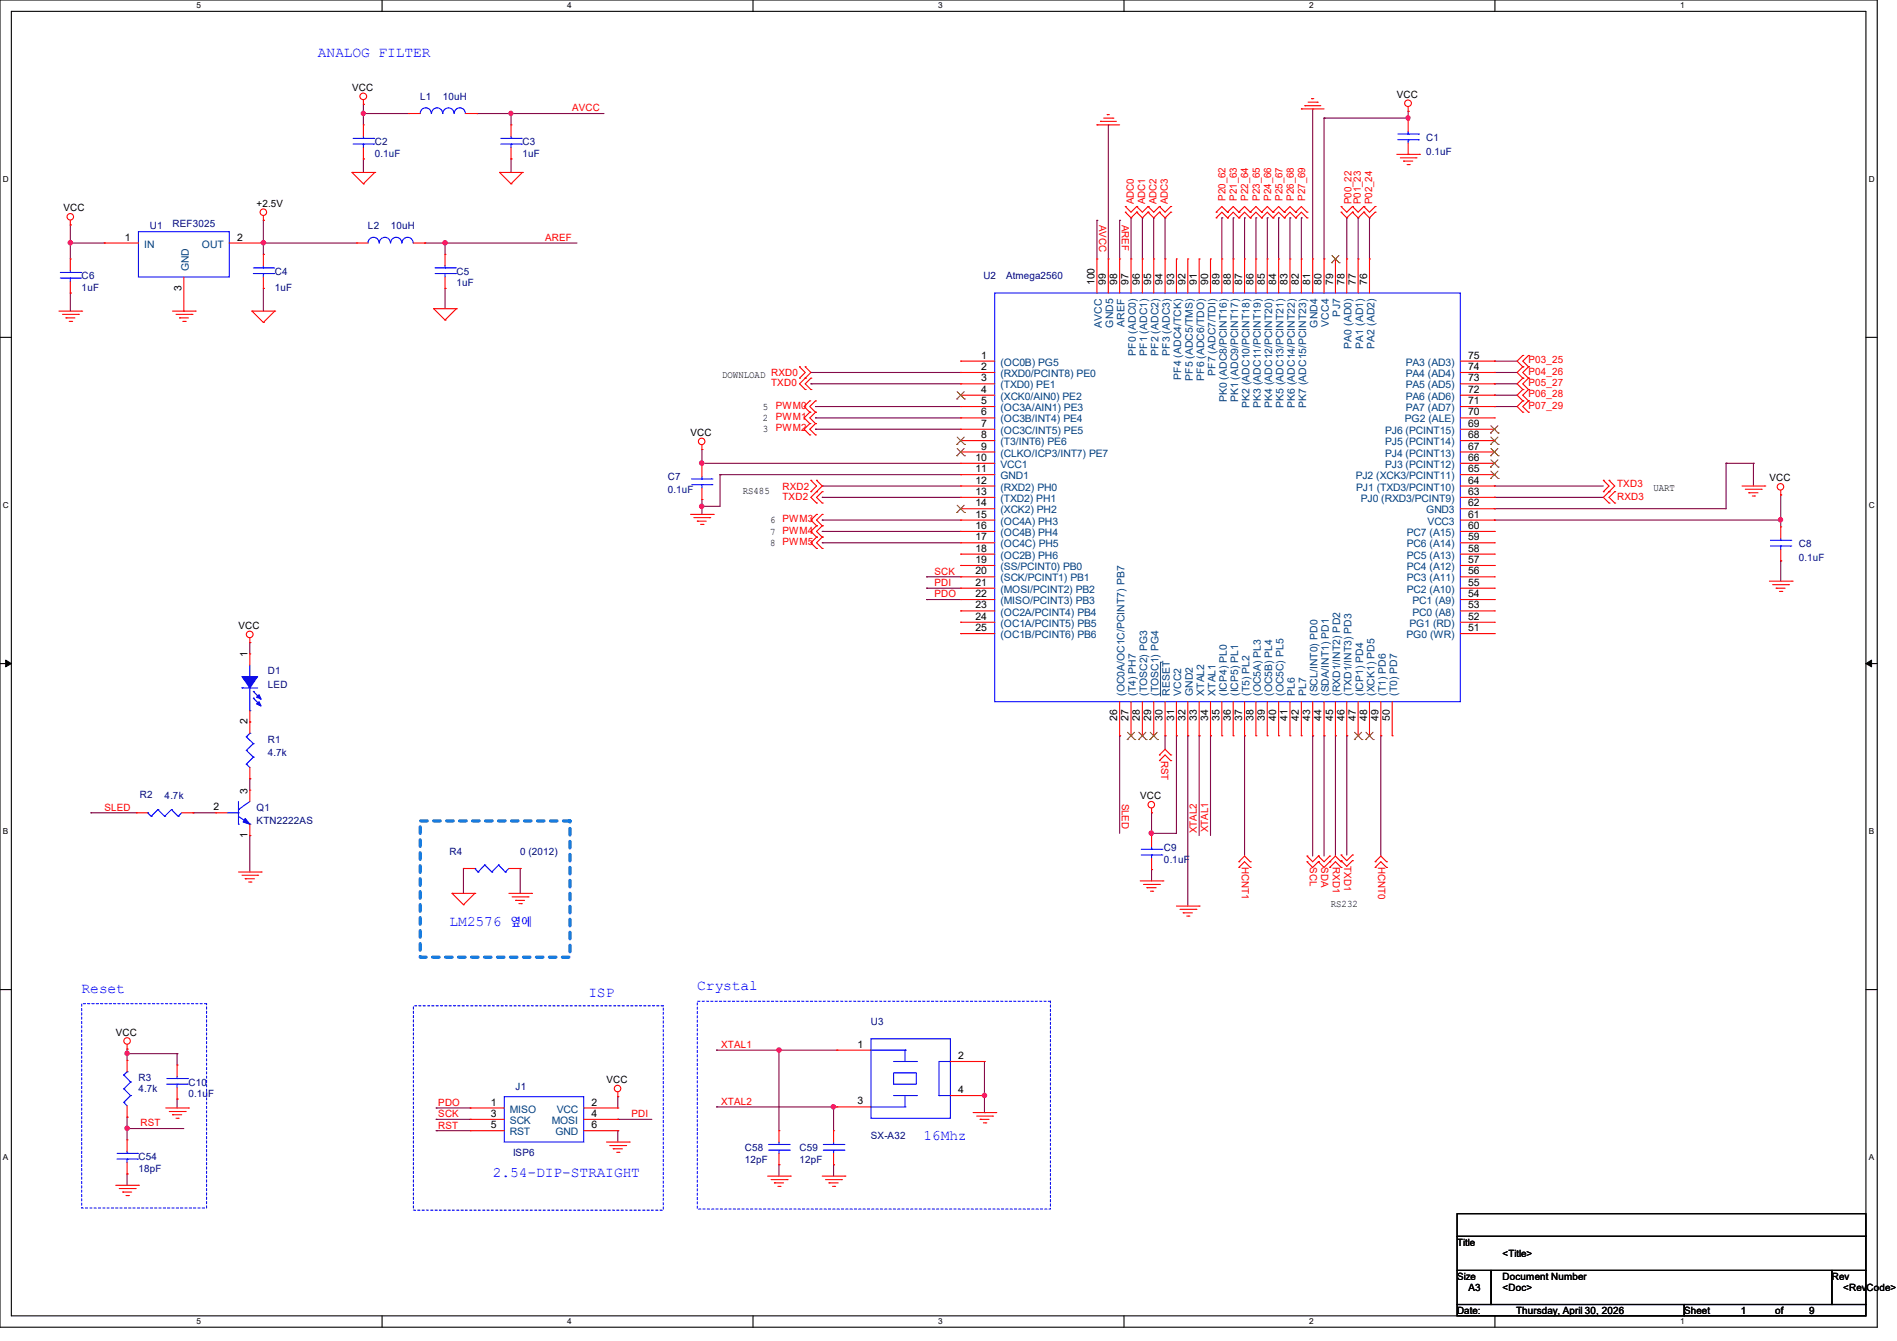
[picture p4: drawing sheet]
<svg xmlns="http://www.w3.org/2000/svg" width="297mm" height="210mm" viewBox="0 0 297 210" stroke-linecap="round" stroke-linejoin="round" font-family="sans-serif">
<path d="M0 0h293.9v207.9h-293.9zM1.8 1.8h290.3v204.3h-290.3z" fill="none" stroke="#000" stroke-width=".17"/>
<g fill="#fff">
<path d="M30.8 .2h.7v1.4h-.7z"/>
<path d="M30.8 206.2h.7v1.4h-.7z"/>
</g>
<path d="M59.8 0v1.8M59.8 206.1v1.8" fill="none" stroke="#000" stroke-width=".17"/>
<g fill="#fff">
<path d="M88.8 .2h.7v1.4h-.7z"/>
<path d="M88.8 206.2h.7v1.4h-.7z"/>
</g>
<path d="M117.9 0v1.8M117.9 206.1v1.8" fill="none" stroke="#000" stroke-width=".17"/>
<g fill="#fff">
<path d="M146.9 .2h.7v1.4h-.7z"/>
<path d="M146.9 206.2h.7v1.4h-.7z"/>
</g>
<path d="M176 0v1.8M176 206.1v1.8" fill="none" stroke="#000" stroke-width=".17"/>
<g fill="#fff">
<path d="M205 .2h.7v1.4h-.7z"/>
<path d="M205 206.2h.7v1.4h-.7z"/>
</g>
<path d="M234.1 0v1.8M234.1 206.1v1.8" fill="none" stroke="#000" stroke-width=".17"/>
<g fill="#fff">
<path d="M263.1 .2h.6v1.4h-.6z"/>
<path d="M263.1 206.2h.6v1.4h-.6z"/>
<path d="M.5 27.3h.9v1.4h-.9z"/>
<path d="M292.6 27.3h.9v1.4h-.9z"/>
<path d="M.5 78.4h.9v1.4h-.9z"/>
<path d="M292.6 78.4h.9v1.4h-.9z"/>
</g>
<path d="M0 52.8h1.8M292.1 52.8h1.8" fill="none" stroke="#000" stroke-width=".17"/>
<g fill="#fff">
<path d="M.5 129.5h.8v1.4h-.8z"/>
<path d="M292.6 129.5h.8v1.4h-.8z"/>
</g>
<path d="M0 103.9h1.8M292.1 103.9h1.8" fill="none" stroke="#000" stroke-width=".17"/>
<path d="M.9 103.4l.9 .5-.9 .5zM292.1 103.9l.9-.5v1z" fill="#000" stroke="#000" stroke-width=".16"/>
<g fill="#fff">
<path d="M.5 180.5h.8v1.4h-.8z"/>
<path d="M292.6 180.5h.8v1.4h-.8z"/>
</g>
<path d="M0 155h1.8M292.1 155h1.8M228.1 190.1h64v3.5h-64zM228.1 193.6h64v5.4h-64zM228.1 199h5.4v5.3h-5.4zM233.5 199h53.3v5.3h-53.3zM286.8 199h5.3v5.3h-5.3zM228.1 204.3h35.6v1.8h-35.6zM263.7 204.3h28.4v1.8h-28.4z" fill="none" stroke="#000" stroke-width=".17"/>
<path d="M12.8 157.2h19.5v32h-19.5zM64.7 157.5h39.1v32h-39.1zM109.2 156.8h55.3v32.6h-55.3z" fill="none" stroke="#00f" stroke-width=".17" stroke-dasharray=".3 .3"/>
<path d="M65.8 128.6h23.4v21.3h-23.4z" fill="none" stroke="#0080ff" stroke-width=".51" stroke-dasharray="1"/>
<g fill="none" stroke="#800040" stroke-width=".17">
<path d="M56.9 16.3h.1M56.9 17.8h.1M56.9 16.3v3.3M56.9 17.8h7.1M74.7 17.8h.1M74.7 17.8h19.9M80 17.8h.1M80 17.8v1.8M173.5 19.6h.1M173.5 19.6v21M205.5 17.1h.1M205.5 17.1v23.5"/>
<path d="M207.3 18.5h.1M207.3 18.5v22.1M207.3 18.5h13.2M220.5 18.5h.1M220.5 17.4h.1M220.5 17.4v1.4M11 38.1h.1M11 35.2h.1M11 38.1h5.3M11 35.2v5.4M16.3 38.1h.1M41.2 34.5h.1"/>
<path d="M41.2 39.8h.1M41.2 38.1h.1M41.2 38.1h14.6M41.2 34.5v5.3M56.9 24.9h.1M56.9 24.9v2.1M66.5 38.1h.1M66.5 38.1h23.8M69.7 38.1h.1M69.7 38.1v1.7M80 24.9h.1M80 24.9v2.1"/>
<path d="M171.7 34.5h.1M171.7 34.5v6.1M175.3 34.5h.1M175.3 34.5v6.1M177.1 34.1h.1M177.1 34.1v6.5M178.9 34.1h.1M178.9 34.1v6.5M180.6 34.1h.1M180.6 34.1v6.5M182.4 34.1h.1M182.4 34.1v6.5"/>
<path d="M191.3 34.1h.1M191.3 34.1v6.5M193.1 34.1h.1M193.1 34.1v6.5M194.9 34.1h.1M194.9 34.1v6.5M196.6 34.1h.1M196.6 34.1v6.5M198.4 34.1h.1M198.4 34.1v6.5M200.2 34.1h.1M200.2 34.1v6.5"/>
<path d="M202 34.1h.1M202 34.1v6.5M203.8 34.1h.1M203.8 34.1v6.5M210.9 34.1h.1M210.9 34.1v6.5M212.6 34.1h.1M212.6 34.1v6.5M214.4 34.1h.1M214.4 34.1v6.5M11 45.9h.1M11 45.9v2.8"/>
<path d="M41.2 45.2h.1M41.2 45.2v3.5M69.7 45.2h.1M69.7 45.2v3.1M127 58.3h.1M127 58.3h23.4M234 56.6h.1M234 58.3h.1M234 56.6h3.5M234 58.3h3.5M109.9 72.6h.1M109.9 79.3h.1"/>
<path d="M109.9 78.2h.1M109.9 70.4h.1M109.9 70.4v2.5M109.9 78.2v2.4M109.9 72.6h40.5M112.7 74.3h.1M112.7 74.3v5h-2.8M112.7 74.3h37.7M127 60.1h.1M127 60.1h23.4M127.7 63.7h.1M127.7 65.4h.1"/>
<path d="M127.7 67.2h.1M127.7 63.7h22.7M127.7 65.4h22.7M127.7 67.2h22.7M128.7 77.9h.1M128.7 76.1h.1M128.7 77.9h21.7M128.7 76.1h21.7M234 60.1h.1M234 61.9h.1M234 63.7h.1M234 79.7h.1"/>
<path d="M234 76.1h.1M234 77.9h.1M234 60.1h3.5M234 61.9h3.5M234 63.7h3.5M234 77.9h17M234 76.1h17M270.3 72.6h.1M270.3 72.6v7.1h-36.3M270.3 72.6h4.2M274.5 72.6h.1M274.5 72.6v3.5"/>
<path d="M278.8 77.5h.1M278.8 77.5v5M128.7 81.4h.1M128.7 83.2h.1M128.7 85h.1M128.7 81.4h21.7M128.7 83.2h21.7M128.7 85h21.7M145.1 90.3h.1M145.1 92.1h.1M145.1 93.9h.1M145.1 90.3h5.3"/>
<path d="M145.1 92.1h5.3M145.1 93.9h5.3M234 81.4h.1M234 81.4h44.8M278.8 81.4h.1M278.8 87.8h.1M278.8 87.8v3.2M39.1 100.6h.1M39.1 100.6v1.8M175.3 115.2h.1M175.3 115.2v15.3M182.4 115.2h.1"/>
<path d="M182.4 115.2v2.1M184.2 115.2h.1M184.2 115.2v15.3h-3.9M186 115.2h.1M186 115.2v26.7M187.7 115.2h.1M187.7 115.2v15.7M189.5 115.2h.1M189.5 115.2v15.7M194.9 115.2h.1M194.9 115.2v18.9M205.5 115.2h.1"/>
<path d="M205.5 115.2v18.9M207.3 115.2h.1M207.3 115.2v18.9M209.1 115.2h.1M209.1 115.2v18.9M210.9 115.2h.1M210.9 115.2v18.7M216.2 115.2h.1M216.2 115.2v18.9M14.2 127.3h.1M14.2 127.3h7.1M30.2 127.3h.1"/>
<path d="M30.2 127.3h3.6M39.1 122h.1M39.1 130.9h.1M39.1 122v1.7M39.1 130.9v5.7M72.6 136h.1M72.6 136v3.9M81.4 136h.1M81.4 136v3.9M180.3 136.2h.1M180.3 130.5h.1M180.3 127.3h.1"/>
<path d="M180.3 127.3v3.6M180.3 136.2v1.8M19.9 165h.1M19.9 176.7h.1M19.9 175h.1M19.9 164.3h.1M19.9 164.3v1.8M19.9 175v3.5M19.9 176.7h8.9M19.9 165h7.8M27.7 165h.1M27.7 172.1h.1"/>
<path d="M27.7 165v1.8M27.7 172.1v1.4M68.3 173.5h.1M68.3 175.3h.1M68.3 177.1h.1M68.3 175.3h5.3M68.3 173.5h5.3M68.3 177.1h5.3M96.7 171.7h.1M96.7 175.3h.1M96.7 177.1h.1M96.7 171.7v1.8"/>
<path d="M96.7 177.1v1.8M96.7 175.3h5.4M112.2 164.5h.1M112.2 173.4h.1M112.2 164.5h18.8M112.2 173.4h18.8M122 164.5h.1M122 164.5v12.6M130.5 173.4h.1M130.5 173.4v3.7M154.1 171.6h.1M154.1 174.2h.1"/>
<path d="M154.1 166.2v8M19.9 183.9h.1M19.9 183.9v1.7M122 182.4h.1M122 182.4v1.8M130.5 182.4h.1M130.5 182.4v1.8"/>
</g>
<g fill="#f0f" stroke="#f0f" stroke-width=".17">
<circle cx="19.9" cy="176.7" r=".34"/>
<circle cx="180.3" cy="130.5" r=".34"/>
<circle cx="109.9" cy="79.3" r=".34"/>
<circle cx="220.4" cy="18.5" r=".33"/>
<circle cx="56.9" cy="17.8" r=".33"/>
<circle cx="80" cy="17.8" r=".33"/>
<circle cx="19.9" cy="165" r=".34"/>
<circle cx="278.8" cy="81.4" r=".34"/>
<circle cx="109.9" cy="72.5" r=".34"/>
<circle cx="69.7" cy="38" r=".34"/>
<circle cx="41.2" cy="38" r=".34"/>
<circle cx="11" cy="38" r=".34"/>
<circle cx="122" cy="164.4" r=".34"/>
<circle cx="130.5" cy="173.3" r=".34"/>
<circle cx="154.1" cy="171.6" r=".34"/>
</g>
<g fill="none" stroke="#f00" stroke-width=".17">
<path d="M56.9 16.3h.1M56.9 19.6h.1M56.9 15.7v.6M56.9 19.6v1.7M64 17.8h.1M64 17.8h1.8M72.9 17.8h1.8M74.7 17.8h.1M80 19.6h.1M80 19.6v1.7M171.7 19.6h.1M171.7 19.6h3.6"/>
<path d="M172.3 19h.1M172.3 19h2.5M172.8 18.5h1.4M173.4 17.9h.1M173.4 17.9h.3M174.2 18.5h.1M203.8 17.1h.1M203.8 17.1h3.5M204.3 16.6h.1M204.3 16.6h2.5M204.8 16h1.4M205.4 15.5h.1"/>
<path d="M205.4 15.5h.3M206.2 16h.1M220.5 17.4h.1M220.5 18.8h.1M220.5 16.7v.7M220.5 18.8v1.8M11 35.2h.1M11 34.5v.7M16.3 38.1h.1M16.3 38.1h5.4M35.9 38.1h5.3M41.2 34.5h.1"/>
<path d="M41.2 39.8h.1M41.2 38.1h.1M41.2 33.8v.7M41.2 39.8v1.8M55.1 27h.1M55.1 27h3.6M55.1 27l1.8 1.8M55.8 38.1h.1M55.8 38.1h1.8M56.9 28.8h.1M56.9 24.9h.1M56.9 23.1v1.8"/>
<path d="M58.7 27h.1M58.7 27l-1.8 1.8M64.7 38.1h1.8M66.5 38.1h.1M69.7 39.8h.1M69.7 39.8v1.8M78.2 27h.1M78.2 27h3.6M78.2 27l1.8 1.8M80 28.8h.1M80 24.9h.1M80 23.1v1.8"/>
<path d="M81.8 27h.1M81.8 27l-1.8 1.8M176.2 33.2h.1M176.2 32.3h.1M176.2 33.2l.9 .9 .9-.9M176.2 32.3l.9 .9 .9-.9M178 33.2h.1M178 32.3h.1M178 33.2l.9 .9 .8-.9M178 32.3l.9 .9 .8-.9M179.7 33.2h.1M179.7 32.3h.1"/>
<path d="M179.7 33.2l.9 .9 .9-.9M179.7 32.3l.9 .9 .9-.9M181.5 33.2h.1M181.5 32.3h.1M181.5 33.2l.9 .9 .9-.9M181.5 32.3l.9 .9 .9-.9M183.3 33.2h.1M183.3 32.3h.1M190.4 33.2h.1M190.4 34.1h.1M190.4 33.2l.9-.9 .9 .9M190.4 34.1l.9-.9 .9 .9"/>
<path d="M192.2 33.2h.1M192.2 34.1h.1M192.2 33.2l.9-.9 .9 .9M192.2 34.1l.9-.9 .9 .9M194 33.2h.1M194 34.1h.1M194 33.2l.9-.9 .8 .9M194 34.1l.9-.9 .8 .9M195.7 33.2h.1M195.7 34.1h.1M195.7 33.2l.9-.9 .9 .9M195.7 34.1l.9-.9 .9 .9"/>
<path d="M197.5 33.2h.1M197.5 34.1h.1M197.5 33.2l.9-.9 .9 .9M197.5 34.1l.9-.9 .9 .9M199.3 33.2h.1M199.3 34.1h.1M199.3 33.2l.9-.9 .9 .9M199.3 34.1l.9-.9 .9 .9M201.1 33.2h.1M201.1 34.1h.1M201.1 33.2l.9-.9 .9 .9M201.1 34.1l.9-.9 .9 .9"/>
<path d="M202.9 33.2h.1M202.9 34.1h.1M202.9 33.2l.9-.9 .8 .9M202.9 34.1l.9-.9 .8 .9M204.6 33.2h.1M204.6 34.1h.1M210 33.2h.1M210 32.3h.1M210 33.2l.9 .9 .9-.9M210 32.3l.9 .9 .9-.9M211.8 33.2h.1M211.8 32.3h.1"/>
<path d="M211.8 33.2l.8 .9 .9-.9M211.8 32.3l.8 .9 .9-.9M213.5 33.2h.1M213.5 32.3h.1M213.5 33.2l.9 .9 .9-.9M213.5 32.3l.9 .9 .9-.9M215.3 33.2h.1M215.3 32.3h.1M218.7 24.2h3.5M219.2 24.7h2.5M219.8 25.2h.1M219.8 25.2h1.4"/>
<path d="M220.3 25.8h.3M220.5 24.2h.1M220.5 22.4v1.8M220.6 25.8h.1M221.7 24.7h.1M222.2 24.2h.1M9.2 48.7h3.6M9.8 49.2h2.5M10.3 49.8h.1M10.3 49.8h1.4M10.8 50.3h.4M11 40.6h.1"/>
<path d="M11 45.9h.1M11 40.6v1.7M11 44.1v1.8M11.2 50.3h.1M12.3 49.2h.1M12.8 48.7h.1M27 48.7h3.6M27.6 49.2h2.5M28.1 49.8h.1M28.1 49.8h1.4M28.6 50.3h.4M28.8 48.7h.1"/>
<path d="M28.8 43.4v5.3M29 50.3h.1M30.1 49.2h.1M30.6 48.7h.1M39.5 48.7h.1M39.5 48.7h3.5M39.5 48.7l1.7 1.8M41.2 50.5h.1M41.2 45.2h.1M41.2 43.4v1.8M43 48.7h.1M43 48.7l-1.8 1.8"/>
<path d="M67.9 48.3h.1M67.9 48.3h3.6M67.9 48.3l1.8 1.8M69.7 50.1h.1M69.7 45.2h.1M69.7 43.4v1.8M71.5 48.3h.1M71.5 48.3l-1.8 1.8M125.2 57.4h.1M125.2 59.2h.1M125.2 57.4l.9 .9-.9 .9M126.1 59.2h.1"/>
<path d="M126.1 57.4h.1M126.1 57.4l.9 .9-1.8 1.8 .9 .9M127 59.2h.1M127 59.2l-.9 .9 .9 .9M150.4 56.6h.1M150.4 58.3h.1M150.4 56.6h5.3M150.4 58.3h5.3M171.7 40.6h.1M171.7 40.6v5.3M173.5 40.6h.1M173.5 40.6v5.3"/>
<path d="M175.3 40.6h.1M175.3 40.6v5.3M177.1 40.6h.1M177.1 40.6v5.3M178.9 40.6h.1M178.9 40.6v5.3M180.6 40.6h.1M180.6 40.6v5.3M182.4 40.6h.1M182.4 40.6v5.3M184.2 40.6h.1M184.2 40.6v5.3"/>
<path d="M186 40.6h.1M186 40.6v5.3M187.7 40.6h.1M187.7 40.6v5.3M189.5 40.6h.1M189.5 40.6v5.3M191.3 40.6h.1M191.3 40.6v5.3M193.1 40.6h.1M193.1 40.6v5.3M194.9 40.6h.1M194.9 40.6v5.3"/>
<path d="M196.6 40.6h.1M196.6 40.6v5.3M198.4 40.6h.1M198.4 40.6v5.3M200.2 40.6h.1M200.2 40.6v5.3M202 40.6h.1M202 40.6v5.3M203.8 40.6h.1M203.8 40.6v5.3M205.5 40.6h.1M205.5 40.6v5.3"/>
<path d="M207.3 40.6h.1M207.3 40.6v5.3M209.1 40.6h.1M209.1 40.6v5.3M210.9 40.6h.1M210.9 40.6v5.3M212.6 40.6h.1M212.6 40.6v5.3M214.4 40.6h.1M214.4 40.6v5.3M228.6 56.6h5.4M228.6 58.3h5.4"/>
<path d="M234 58.3h.1M234 56.6h.1M238.4 55.7h.1M238.4 57.4h.1M238.4 59.2h.1M238.4 55.7l-.9 .9 .9 .8M238.4 57.4l-.9 .9 .9 .9M238.4 59.2l-.9 .9 .9 .9M239.3 57.4h.1M239.3 55.7h.1M239.3 59.2h.1M239.3 55.7l-.9 .9 .9 .8"/>
<path d="M239.3 57.4l-.9 .9 .9 .9M239.3 59.2l-.9 .9 .9 .9M109.9 70.4h.1M109.9 72.9h.1M109.9 78.2h.1M109.9 69.7v.7M109.9 72.9v1.8M109.9 76.5v1.7M126.1 61h.1M126.8 62.8h.1M126.8 64.6h.1M126.8 66.3h.1"/>
<path d="M126.8 68.1h.1M126.8 62.8l-.9 .9 .9 .9M126.8 64.6l-.9 .8 .9 .9M126.8 66.3l-.9 .9 .9 .9M127 61h.1M127 75.2h.1M127 77h.1M127 75.2l.8 .9-.8 .9M127.7 62.8h.1M127.7 64.6h.1M127.7 66.3h.1M127.7 68.1h.1"/>
<path d="M127.7 62.8l-.9 .9 .9 .9M127.7 64.6l-.9 .8 .9 .9M127.7 66.3l-.9 .9 .9 .9M127.8 77h.1M127.8 78.8h.1M127.8 75.2h.1M127.8 75.2l.9 .9-1.7 1.8 .8 .9M128.7 77h.1M128.7 78.8h.1M128.7 77l-.9 .9 .9 .9M150.4 60.1h.1M150.4 61.9h.1"/>
<path d="M150.4 63.7h.1M150.4 65.4h.1M150.4 67.2h.1M150.4 69h.1M150.4 70.8h.1M150.4 72.6h.1M150.4 74.3h.1M150.4 76.1h.1M150.4 77.9h.1M150.4 79.7h.1M150.4 76.1h5.3M150.4 60.1h5.3"/>
<path d="M150.4 61.9h5.3M150.4 63.7h5.3M150.4 65.4h5.3M150.4 67.2h5.3M150.4 69h5.3M150.4 70.8h5.3M150.4 72.6h5.3M150.4 74.3h5.3M150.4 77.9h5.3M150.4 79.7h5.3M228.6 76.1h5.4M228.6 60.1h5.4"/>
<path d="M228.6 61.9h5.4M228.6 63.7h5.4M228.6 65.4h5.4M228.6 67.2h5.4M228.6 69h5.4M228.6 70.8h5.4M228.6 72.6h5.4M228.6 74.3h5.4M228.6 77.9h5.4M228.6 79.7h5.4M234 79.7h.1M234 77.9h.1"/>
<path d="M234 76.1h.1M234 74.3h.1M234 72.6h.1M234 70.8h.1M234 69h.1M234 67.2h.1M234 65.4h.1M234 63.7h.1M234 61.9h.1M234 60.1h.1M238.4 61h.1M238.4 62.8h.1"/>
<path d="M238.4 64.6h.1M238.4 61l-.9 .9 .9 .9M238.4 62.8l-.9 .9 .9 .9M239.3 61h.1M239.3 62.8h.1M239.3 64.6h.1M239.3 61l-.9 .9 .9 .9M239.3 62.8l-.9 .9 .9 .9M251 77h.1M251 75.2h.1M251 75.2l.9 .9-.9 .9M251.9 77h.1"/>
<path d="M251.9 75.2h.1M251.9 78.8h.1M251.9 75.2l.9 .9-1.8 1.8 .9 .9M252.8 78.8h.1M252.8 77h.1M252.8 77l-.9 .9 .9 .9M272.8 76.1h3.5M273.3 76.6h2.5M273.8 77.2h.1M273.8 77.2h1.5M274.4 77.7h.3M274.7 77.7h.1"/>
<path d="M275.8 76.6h.1M276.3 76.1h.1M278.8 77.5h.1M278.8 76.8v.7M39.1 99.9v.7M108.1 80.6h3.6M108.6 81.1h2.5M109.2 81.6h.1M109.2 81.6h1.4M109.7 82.1h.4M110.1 82.1h.1M111.1 81.1h.1"/>
<path d="M111.7 80.6h.1M127.8 80.6h.1M127.8 82.3h.1M127.8 84.1h.1M127.8 85.9h.1M127.8 80.6l-.8 .8 .8 .9M127.8 82.3l-.8 .9 .8 .9M127.8 84.1l-.8 .9 .8 .9M128.7 80.6h.1M128.7 82.3h.1M128.7 84.1h.1M128.7 85.9h.1"/>
<path d="M128.7 80.6l-.9 .8 .9 .9M128.7 82.3l-.9 .9 .9 .9M128.7 84.1l-.9 .9 .9 .9M150.4 81.4h.1M150.4 83.2h.1M150.4 85h.1M150.4 86.8h.1M150.4 88.6h.1M150.4 90.3h.1M150.4 92.1h.1M150.4 93.9h.1M150.4 95.7h.1"/>
<path d="M150.4 97.5h.1M150.4 99.2h.1M150.4 92.1h5.3M150.4 81.4h5.3M150.4 83.2h5.3M150.4 85h5.3M150.4 86.8h5.3M150.4 88.6h5.3M150.4 90.3h5.3M150.4 93.9h5.3M150.4 95.7h5.3M150.4 97.5h5.3"/>
<path d="M150.4 99.2h5.3M228.6 92.1h5.4M228.6 81.4h5.4M228.6 83.2h5.4M228.6 85h5.4M228.6 86.8h5.4M228.6 88.6h5.4M228.6 90.3h5.4M228.6 93.9h5.4M228.6 95.7h5.4M228.6 97.5h5.4M228.6 99.2h5.4"/>
<path d="M234 99.2h.1M234 97.5h.1M234 95.7h.1M234 93.9h.1M234 92.1h.1M234 90.3h.1M234 88.6h.1M234 86.8h.1M234 85h.1M234 83.2h.1M234 81.4h.1M277 91h3.6"/>
<path d="M277.5 91.6h2.5M278.1 92.1h.1M278.1 92.1h1.4M278.6 92.6h.4M278.8 82.5h.1M278.8 87.8h.1M278.8 82.5v1.8M278.8 86.1v1.7M279 92.6h.1M280 91.6h.1M280.6 91h.1M39.1 100.6h.1"/>
<path d="M39.1 102.4h.1M39.1 113.1h.1M39.1 102.4v1.8M39.1 111.3v3.6M175.3 115.2h.1M175.3 109.9v5.3M177.1 115.2h.1M177.1 109.9v5.3M178.9 115.2h.1M178.9 109.9v5.3M180.6 115.2h.1M180.6 109.9v5.3"/>
<path d="M181.5 118.2h.1M181.5 119.1h.1M181.5 118.2l.9-.9 .9 .9M181.5 119.1l.9-.9 .9 .9M182.4 115.2h.1M182.4 109.9v5.3M183.3 118.2h.1M183.3 119.1h.1M184.2 115.2h.1M184.2 109.9v5.3M186 115.2h.1M186 109.9v5.3"/>
<path d="M187.7 115.2h.1M187.7 109.9v5.3M189.5 115.2h.1M189.5 109.9v5.3M191.3 115.2h.1M191.3 109.9v5.3M193.1 115.2h.1M193.1 109.9v5.3M194.9 115.2h.1M194.9 109.9v5.3M196.6 115.2h.1M196.6 109.9v5.3"/>
<path d="M198.4 115.2h.1M198.4 109.9v5.3M200.2 115.2h.1M200.2 109.9v5.3M202 115.2h.1M202 109.9v5.3M203.8 115.2h.1M203.8 109.9v5.3M205.5 115.2h.1M205.5 109.9v5.3M207.3 115.2h.1M207.3 109.9v5.3"/>
<path d="M209.1 115.2h.1M209.1 109.9v5.3M210.9 115.2h.1M210.9 109.9v5.3M212.6 115.2h.1M212.6 109.9v5.3M214.4 115.2h.1M214.4 109.9v5.3M216.2 115.2h.1M216.2 109.9v5.3M218 115.2h.1M218 109.9v5.3"/>
<path d="M21.3 127.3h.1M21.3 127.3h1.8M28.4 127.3h1.8M30.2 127.3h.1M33.8 127.3h.1M33.8 127.3h1.8M37.3 136.6h3.6M37.9 137.1h2.4M38.4 137.6h.1M38.4 137.6h1.4M38.9 138.1h.4M39.1 123.7h.1"/>
<path d="M39.1 130.9h.1M39.1 122h.1M39.1 120.2v1.8M39.1 123.7v1.8M39.1 129.1v1.8M39.3 138.1h.1M40.3 137.1h.1M40.9 136.6h.1M70.8 139.9h.1M70.8 139.9h3.5M70.8 139.9l1.8 1.8M72.6 136h.1"/>
<path d="M72.6 136h1.7M74.3 139.9h.1M74.3 139.9l-1.7 1.8M79.7 139.9h3.5M79.7 136h1.7M81.4 136h.1M83.2 139.9h.1M178.5 138h3.6M179 138.5h2.5M179.6 139h.1M179.6 139h1.4M180.1 139.6h.4"/>
<path d="M180.3 127.3h.1M180.3 130.9h.1M180.3 136.2h.1M180.3 126.6v.7M180.3 130.9v1.7M180.3 134.4v1.8M180.5 139.6h.1M181.5 138.5h.1M182.1 138h.1M194 135h.1M194 135.8h.1M194 135l.9-.9 .8 .9"/>
<path d="M194 135.8l.9-.8 .8 .8M195.7 135h.1M195.7 135.8h.1M204.6 135h.1M204.6 134.1h.1M204.6 135l.9 .8 .9-.8M204.6 134.1l.9 .9 .9-.9M206.4 135h.1M206.4 134.1h.1M206.4 135l.9 .8 1.8-1.7 .9 .9M206.4 134.1l.9 .9 .9-.9M208.2 135h.1"/>
<path d="M208.2 134.1h.1M208.2 135.8h.1M208.2 135.8l.9-.8 .9 .8M210 134.8h.1M210 133.9h.1M210 135h.1M210 135.8h.1M210 134.8l.9 .9 .9-.9M210 133.9l.9 .9 .9-.9M211.8 134.8h.1M211.8 133.9h.1M215.3 135h.1"/>
<path d="M215.3 135.8h.1M215.3 135l.9-.9 .9 .9M215.3 135.8l.9-.8 .9 .8M217.1 135h.1M217.1 135.8h.1M72.6 141.7h.1M80.2 140.5h2.5M80.7 141h.1M80.7 141h1.4M81.2 141.5h.4M81.6 141.5h.1M82.7 140.5h.1"/>
<path d="M184.2 141.9h3.5M184.7 142.4h2.5M185.3 143h.1M185.3 143h1.4M185.8 143.5h.3M186.1 143.5h.1M187.2 142.4h.1M187.7 141.9h.1M19.9 164.3h.1M19.9 175h.1M19.9 166.1h.1M19.9 178.5h.1"/>
<path d="M19.9 163.6v.7M19.9 166.1v1.8M19.9 173.2v1.8M19.9 178.5v1.8M26 173.5h3.5M26.5 174.1h2.5M27 174.6h.1M27 174.6h1.4M27.6 175.1h.3M27.7 166.8h.1M27.7 172.1h.1M27.7 166.8v1.8"/>
<path d="M27.7 170.3v1.8M27.9 175.1h.1M29 174.1h.1M29.5 173.5h.1M73.6 173.5h.1M73.6 175.3h.1M73.6 177.1h.1M73.6 173.5h5.4M73.6 175.3h5.4M73.6 177.1h5.4M91.4 173.5h5.3M91.4 175.3h5.3"/>
<path d="M91.4 177.1h5.3M95 178.9h3.5M95.5 179.4h2.5M96 179.9h.1M96 179.9h1.5M96.7 171.7h.1M96.7 173.5h.1M96.7 175.3h.1M96.7 177.1h.1M96.7 171v.7M98 179.4h.1M98.5 178.9h.1"/>
<path d="M122 177.1h.1M122 177.1v1.8M130.5 177.1h.1M130.5 177.1v1.8M131 164.5h.1M131 173.4h.1M131 164.5h5.4M131 173.4h5.4M148.8 166.2h5.3M148.8 171.6h5.3M152.4 174.2h3.5M152.9 174.8h2.5"/>
<path d="M153.5 175.3h.1M153.5 175.3h1.4M154 175.9h.3M154.1 166.2h.1M154.1 171.6h.1M154.3 175.9h.1M155.4 174.8h.1M155.9 174.2h.1M18.1 185.6h3.6M18.7 186.1h2.5M19.2 186.7h.1M19.2 186.7h1.4"/>
<path d="M19.7 187.2h.4M19.9 183.9h.1M19.9 182.1v1.8M20.1 187.2h.1M21.2 186.1h.1M21.7 185.6h.1M96.6 180.5h.3M96.9 180.5h.1M120.2 184.2h3.5M120.7 184.7h2.5M121.2 185.3h.1M121.2 185.3h1.5"/>
<path d="M121.8 185.8h.3M122 182.4h.1M122 180.6v1.8M122.1 185.8h.1M123.2 184.7h.1M123.7 184.2h.1M128.7 184.2h3.6M129.2 184.7h2.5M129.8 185.3h.1M129.8 185.3h1.4M130.3 185.8h.4M130.5 182.4h.1"/>
<path d="M130.5 180.6v1.8M130.7 185.8h.1M131.7 184.7h.1M132.3 184.2h.1"/>
<circle cx="56.9" cy="15.1" r=".52"/>
<circle cx="220.5" cy="16.2" r=".52"/>
<circle cx="11" cy="34" r=".51"/>
<circle cx="41.2" cy="33.2" r=".51"/>
<circle cx="109.9" cy="69.1" r=".51"/>
<circle cx="278.8" cy="76.2" r=".51"/>
<circle cx="39.1" cy="99.4" r=".52"/>
<circle cx="180.3" cy="126" r=".51"/>
<circle cx="19.9" cy="163" r=".51"/>
<circle cx="96.7" cy="170.5" r=".51"/>
</g>
<g fill="none" stroke="#00f" stroke-width=".17">
<path d="M67.5 17.8a.87 .87 0 0 0-.8-.9 .87 .87 0 0 0-.9 .9M69.3 17.8a.87 .87 0 0 0-.9-.9 .87 .87 0 0 0-.8 .9M71.1 17.8a.87 .87 0 0 0-.9-.9 .87 .87 0 0 0-.9 .9M72.9 17.8a.87 .87 0 0 0-.9-.9 .87 .87 0 0 0-.9 .9M21.7 36.3h14.2v7.1h-14.2zM55.3 22.6h3.2M55.3 21.7h3.2M56.9 21.7h.1M56.9 22.6h.1M56.9 21.3v.4M56.9 22.6v.5M57.6 38.1a.87 .87 0 0 1 .9-.9 .87 .87 0 0 1 .9 .9"/>
<path d="M58.5 22.6h.1M58.5 21.7h.1M59.4 38.1a.87 .87 0 0 1 .9-.9 .87 .87 0 0 1 .8 .9M61.2 38.1a.87 .87 0 0 1 .8-.9 .87 .87 0 0 1 .9 .9M62.9 38.1a.87 .87 0 0 1 .9-.9 .87 .87 0 0 1 .9 .9M78.4 22.6h3.2M78.4 21.7h3.2M80 21.7h.1M80 22.6h.1M80 21.3v.4M80 22.6v.5M81.6 22.6h.1"/>
<path d="M81.6 21.7h.1M218.9 21.9h3.2M218.9 21h3.2M220.5 21h.1M220.5 21.9h.1M220.5 20.6v.4M220.5 21.9v.5M222.1 21.9h.1M222.1 21h.1M9.4 43.6h3.2M9.4 42.7h3.2M11 42.7h.1"/>
<path d="M11 43.6h.1M11 42.3v.4M11 43.6v.5M12.6 43.6h.1M12.6 42.7h.1M39.7 42.8h3.1M39.7 42h3.1M41.2 42h.1M41.2 42.8h.1M41.2 41.6v.4M41.2 42.8v.6M42.8 42.8h.1"/>
<path d="M42.8 42h.1M68.1 42.8h3.2M68.1 42h3.2M69.7 42h.1M69.7 42.8h.1M69.7 41.6v.4M69.7 42.8v.6M71.3 42.8h.1M71.3 42h.1M155.7 45.9h72.9v64h-72.9zM108.3 75.9h3.2M108.3 75h3.2"/>
<path d="M109.9 75h.1M109.9 75.9h.1M109.9 74.7v.3M109.9 75.9v.6M111.5 75.9h.1M111.5 75h.1M277.2 85.5h3.2M277.2 84.6h3.2M278.8 84.6h.1M278.8 85.5h.1M278.8 84.3v.3M278.8 85.5v.6"/>
<path d="M280.4 85.5h.1M280.4 84.6h.1M37.9 107.7h.1M37.9 107.7h2.4M38.6 119.7h.1M38.6 117.5h.1M38.6 115.4h.1M38.6 119.7l.5 .5M38.6 117.5l1.1 1.1M38.6 115.4l1.1 1.1M39.1 106h.1M39.1 111.3h.1"/>
<path d="M39.1 114.9h.1M39.1 104.2v1.8M39.1 107.7v3.6M39.1 114.9l-.5 .5M39.7 108.3h.1M39.7 109.3h.1M39.7 118.6h.1M39.7 116.5h.1M39.7 108.3l1 1M39.7 109.3l1 1.1M39.7 118.6l-1.1 1.1M39.7 116.5l-1.1 1"/>
<path d="M23.1 127.3h.1M23.1 127.3l.6 .5M23.7 127.8h.1M24.7 126.8h.1M24.7 126.8l1.1 1M24.7 126.8l-1 1M25.8 127.8h.1M26.8 126.8h.1M26.8 126.8l1.1 1M26.8 126.8l-1 1M27.9 127.8h.1M28.4 127.3l-.5 .5"/>
<path d="M35.6 127.3h1.7M37.3 126.8h.1M37.3 129.1h.1M37.3 127.3h.1M37.3 127.8l1.8 1.3M37.3 125.5v3.6M39.1 129.1h.1M39.1 125.5l-1.8 1.3M74.3 136h.1M74.3 136l.5 .6M74.8 136.6h.1M75.9 135.5h.1"/>
<path d="M75.9 135.5l1.1 1.1M75.9 135.5l-1.1 1.1M77 136.6h.1M78.1 135.5h.1M78.1 135.5l1 1.1M78.1 135.5l-1.1 1.1M79.1 136.6h.1M79.7 136l-.6 .6M178.7 133.9h3.2M178.7 133h3.2M180.3 133h.1M180.3 133.9h.1"/>
<path d="M180.3 132.6v.4M180.3 133.9v.5M181.9 133.9h.1M181.9 133h.1M19.4 172.6h.1M19.4 170.5h.1M19.4 168.4h.1M19.4 172.6l.5 .6M19.4 170.5l1 1.1M19.4 168.4l1 1.1M19.9 167.9h.1M19.9 167.9l-.5 .5"/>
<path d="M20.4 171.6h.1M20.4 169.5h.1M20.4 171.6l-1 1M20.4 169.5l-1 1M26.1 169.8h3.2M26.1 168.9h3.2M27.7 168.9h.1M27.7 169.8h.1M27.7 168.6v.3M27.7 169.8v.5M29.3 169.8h.1M29.3 168.9h.1"/>
<path d="M79 171.7h12.4v7.2h-12.4zM120.4 179.2h3.2M122 179.2h.1M122 178.9v.3M123.6 179.2h.1M128.9 179.2h3.2M130.5 179.2h.1M130.5 178.9v.3M132.1 179.2h.1M136.4 162.7h12.4v12.4h-12.4zM136.4 173.4h5.3M136.4 164.5h5.3"/>
<path d="M139.9 168h3.6v1.8h-3.6zM139.9 166.2h3.6M139.9 171.6h3.6M141.7 173.4h.1M141.7 164.5h.1M141.7 171.6h.1M141.7 164.5v1.7M141.7 171.6v1.8M143.5 166.2h.1M143.5 171.6h.1M147 171.6h.1M147 171.6h1.8"/>
<path d="M148.8 171.6h.1M148.8 166.2h.1M148.8 166.2h-1.8v5.4M18.3 181.5h3.2M18.3 180.6h3.2M19.9 180.6h.1M19.9 181.5h.1M19.9 180.3v.3M19.9 181.5v.6M21.5 181.5h.1M21.5 180.6h.1M120.4 180.1h3.2"/>
<path d="M122 180.1h.1M122 180.1v.5M123.6 180.1h.1M128.9 180.1h3.2M130.5 180.1h.1M130.5 180.1v.5M132.1 180.1h.1"/>
</g>
<g fill="none" stroke="#804000" stroke-width=".16">
<path d="M208.5 41.1h.1M208.5 40l1.2 1.1M209.6 40l-1.1 1.1M209.7 41.1h.1M149.8 62.5h.1M149.8 69.6h.1M149.8 71.4h.1M149.9 61.3l1.1 1.2M149.9 68.5l1.1 1.1M149.9 70.2l1.1 1.2M149.9 79.1l1.1 1.2M151 61.3l-1.2 1.2"/>
<path d="M151 68.5l-1.2 1.1M151 70.2l-1.2 1.2M151 79.1l-1.2 1.2M151 62.5h.1M151 69.6h.1M151 71.4h.1M233.4 74.9h.1M233.4 73.2h.1M233.4 71.4h.1M233.4 69.6h.1M233.4 67.8h.1M233.4 73.8l1.2 1.1"/>
<path d="M233.4 72l1.2 1.2M233.4 70.2l1.2 1.2M233.4 68.5l1.2 1.1M233.4 66.7l1.2 1.1M234.5 73.8l-1.1 1.1M234.5 72l-1.1 1.2M234.5 70.2l-1.1 1.2M234.5 68.5l-1.1 1.1M234.5 66.7l-1.1 1.1M234.6 74.9h.1M234.6 73.2h.1M234.6 71.4h.1"/>
<path d="M234.6 69.6h.1M234.6 67.8h.1M149.8 80.3h.1M151 80.3h.1M176.5 115.8h.1M176.5 114.7l1.2 1.1M177.6 114.7l-1.1 1.1M177.7 115.8h.1M178.3 115.8h.1M178.3 114.7l1.2 1.1M179.4 114.7l-1.1 1.1M179.5 115.8h.1"/>
<path d="M180 115.8h.1M180.1 114.7l1.1 1.1M181.2 114.7l-1.2 1.1M181.2 115.8h.1M212 115.8h.1M212.1 114.7l1.1 1.1M213.2 114.7l-1.2 1.1M213.2 115.8h.1M213.8 115.8h.1M213.9 114.7l1.1 1.1M215 114.7l-1.2 1.1M215 115.8h.1"/>
</g>
<path d="M181.7 103.7h.1M181.7 103.7v5.3" fill="none" stroke="#004080" stroke-width=".16"/>
<g fill="#00f" stroke="#00f" stroke-width=".17">
<path d="M38.4 128.2l.7 .9-1-.4z"/>
<path d="M37.9 106h2.4l-1.2 1.7z" fill-rule="evenodd"/>
<path d="M40.2 110.2l.4-.3 .3 .7z" fill-rule="evenodd"/>
<path d="M40.6 108.8l.3 .7-.7-.3z" fill-rule="evenodd"/>
</g>
<g font-size="2.3" fill="#00f">
<text x="49.8" y="9">ANALOG FILTER</text>
<text x="70.4" y="145">LM2576</text>
<text x="12.8" y="155.5">Reset</text>
<text x="109.2" y="155.1">Crystal</text>
<text x="92.1" y="156.2">ISP</text>
<text x="144.6" y="178.6">16Mhz</text>
<text x="77.2" y="184.3">2.54-DIP-STRAIGHT</text>
</g>
<text font-size="1.7" fill="#00f" x="79.9" y="145">옆에</text>
<g font-size="1.6">
<text x="55.1" y="14.2">VCC</text>
<text x="218.7" y="15.3">VCC</text>
<text x="9.9" y="33.1">VCC</text>
<text x="40.2" y="32.4">+2.5V</text>
<text x="19.6" y="37.7">1</text>
<text x="37.1" y="37.7">2</text>
<text x="28.4" y="45.5" transform="rotate(-90 28.4 45.5)">3</text>
<text x="171.4" y="44.7" transform="rotate(-90 171.4 44.7)">100</text>
<text x="173.1" y="44.7" transform="rotate(-90 173.1 44.7)">99</text>
<text x="174.9" y="44.7" transform="rotate(-90 174.9 44.7)">98</text>
<text x="176.7" y="44.7" transform="rotate(-90 176.7 44.7)">97</text>
<text x="178.5" y="44.7" transform="rotate(-90 178.5 44.7)">96</text>
<text x="180.3" y="44.7" transform="rotate(-90 180.3 44.7)">95</text>
<text x="182" y="44.7" transform="rotate(-90 182 44.7)">94</text>
<text x="183.8" y="44.7" transform="rotate(-90 183.8 44.7)">93</text>
<text x="185.6" y="44.7" transform="rotate(-90 185.6 44.7)">92</text>
<text x="187.4" y="44.7" transform="rotate(-90 187.4 44.7)">91</text>
<text x="189.1" y="44.7" transform="rotate(-90 189.1 44.7)">90</text>
<text x="190.9" y="44.7" transform="rotate(-90 190.9 44.7)">89</text>
<text x="192.7" y="44.7" transform="rotate(-90 192.7 44.7)">88</text>
<text x="194.5" y="44.7" transform="rotate(-90 194.5 44.7)">87</text>
<text x="196.3" y="44.7" transform="rotate(-90 196.3 44.7)">86</text>
<text x="198" y="44.7" transform="rotate(-90 198 44.7)">85</text>
<text x="199.8" y="44.7" transform="rotate(-90 199.8 44.7)">84</text>
<text x="201.6" y="44.7" transform="rotate(-90 201.6 44.7)">83</text>
<text x="203.4" y="44.7" transform="rotate(-90 203.4 44.7)">82</text>
<text x="205.2" y="44.7" transform="rotate(-90 205.2 44.7)">81</text>
<text x="206.9" y="44.7" transform="rotate(-90 206.9 44.7)">80</text>
<text x="208.7" y="44.7" transform="rotate(-90 208.7 44.7)">79</text>
<text x="210.5" y="44.7" transform="rotate(-90 210.5 44.7)">78</text>
<text x="212.3" y="44.7" transform="rotate(-90 212.3 44.7)">77</text>
<text x="214" y="44.7" transform="rotate(-90 214 44.7)">76</text>
<text x="113.1" y="59.2">DOWNLOAD RXD0</text>
<text x="153.6" y="56.2">1</text>
<text x="153.6" y="58">2</text>
<text x="153.6" y="59.7">3</text>
<text x="229.9" y="59.7">73</text>
<text x="229.9" y="58">74</text>
<text x="229.9" y="56.2">75</text>
<text x="119.5" y="64.2">5</text>
<text x="119.5" y="66">2</text>
<text x="153.6" y="61.5">4</text>
<text x="153.6" y="63.3">5</text>
<text x="153.6" y="65.1">6</text>
<text x="229.9" y="65.1">70</text>
<text x="229.9" y="63.3">71</text>
<text x="229.9" y="61.5">72</text>
<text x="108.1" y="68.3">VCC</text>
<text x="119.5" y="67.7">3</text>
<text x="153.6" y="66.8">7</text>
<text x="153.6" y="68.6">8</text>
<text x="153.6" y="70.4">9</text>
<text x="229.9" y="70.4">67</text>
<text x="229.9" y="68.6">68</text>
<text x="229.9" y="66.8">69</text>
<text x="116.3" y="77.3">RS485</text>
<text x="152.7" y="72.2">10</text>
<text x="152.7" y="74">11</text>
<text x="152.7" y="75.7">12</text>
<text x="152.7" y="77.5">13</text>
<text x="229.9" y="77.5">63</text>
<text x="229.9" y="75.7">64</text>
<text x="229.9" y="74">65</text>
<text x="229.9" y="72.2">66</text>
<text x="258.9" y="77">UART</text>
<text x="277" y="75.4">VCC</text>
<text x="120.6" y="82">6</text>
<text x="120.6" y="83.7">7</text>
<text x="152.7" y="79.3">14</text>
<text x="152.7" y="81.1">15</text>
<text x="152.7" y="82.8">16</text>
<text x="229.9" y="82.8">60</text>
<text x="229.9" y="81.1">61</text>
<text x="229.9" y="79.3">62</text>
<text x="120.6" y="85.5">8</text>
<text x="152.7" y="84.6">17</text>
<text x="152.7" y="86.4">18</text>
<text x="152.7" y="88.2">19</text>
<text x="152.7" y="90">20</text>
<text x="229.9" y="90">56</text>
<text x="229.9" y="88.2">57</text>
<text x="229.9" y="86.4">58</text>
<text x="229.9" y="84.6">59</text>
<text x="152.7" y="91.7">21</text>
<text x="152.7" y="93.5">22</text>
<text x="152.7" y="95.3">23</text>
<text x="229.9" y="95.3">53</text>
<text x="229.9" y="93.5">54</text>
<text x="229.9" y="91.7">55</text>
<text x="37.3" y="98.5">VCC</text>
<text x="152.7" y="97.1">24</text>
<text x="152.7" y="98.8">25</text>
<text x="229.9" y="98.8">51</text>
<text x="229.9" y="97.1">52</text>
<text x="38.7" y="103" transform="rotate(-90 38.7 103)">1</text>
<text x="38.7" y="113.4" transform="rotate(-90 38.7 113.4)">2</text>
<text x="174.9" y="112.9" transform="rotate(-90 174.9 112.9)">26</text>
<text x="176.7" y="112.9" transform="rotate(-90 176.7 112.9)">27</text>
<text x="178.5" y="112.9" transform="rotate(-90 178.5 112.9)">28</text>
<text x="180.3" y="112.9" transform="rotate(-90 180.3 112.9)">29</text>
<text x="182" y="112.9" transform="rotate(-90 182 112.9)">30</text>
<text x="183.8" y="112.9" transform="rotate(-90 183.8 112.9)">31</text>
<text x="185.6" y="112.9" transform="rotate(-90 185.6 112.9)">32</text>
<text x="187.4" y="112.9" transform="rotate(-90 187.4 112.9)">33</text>
<text x="189.1" y="112.9" transform="rotate(-90 189.1 112.9)">34</text>
<text x="190.9" y="112.9" transform="rotate(-90 190.9 112.9)">35</text>
<text x="192.7" y="112.9" transform="rotate(-90 192.7 112.9)">36</text>
<text x="194.5" y="112.9" transform="rotate(-90 194.5 112.9)">37</text>
<text x="196.3" y="112.9" transform="rotate(-90 196.3 112.9)">38</text>
<text x="198" y="112.9" transform="rotate(-90 198 112.9)">39</text>
<text x="199.8" y="112.9" transform="rotate(-90 199.8 112.9)">40</text>
<text x="201.6" y="112.9" transform="rotate(-90 201.6 112.9)">41</text>
<text x="203.4" y="112.9" transform="rotate(-90 203.4 112.9)">42</text>
<text x="205.2" y="112.9" transform="rotate(-90 205.2 112.9)">43</text>
<text x="206.9" y="112.9" transform="rotate(-90 206.9 112.9)">44</text>
<text x="208.7" y="112.9" transform="rotate(-90 208.7 112.9)">45</text>
<text x="210.5" y="112.9" transform="rotate(-90 210.5 112.9)">46</text>
<text x="212.3" y="112.9" transform="rotate(-90 212.3 112.9)">47</text>
<text x="214" y="112.9" transform="rotate(-90 214 112.9)">48</text>
<text x="215.8" y="112.9" transform="rotate(-90 215.8 112.9)">49</text>
<text x="217.6" y="112.9" transform="rotate(-90 217.6 112.9)">50</text>
<text x="38.7" y="124.3" transform="rotate(-90 38.7 124.3)">3</text>
<text x="178.5" y="125.2">VCC</text>
<text x="33.4" y="126.9">2</text>
<text x="38.7" y="131.2" transform="rotate(-90 38.7 131.2)">1</text>
<text x="208.4" y="142">RS232</text>
<text x="18.1" y="162.2">VCC</text>
<text x="134.2" y="164.1">1</text>
<text x="150" y="165.9">2</text>
<text x="76.8" y="173.1">1</text>
<text x="92.6" y="173.1">2</text>
<text x="95" y="169.6">VCC</text>
<text x="134.2" y="173">3</text>
<text x="150" y="171.2">4</text>
<text x="76.8" y="174.9">3</text>
<text x="76.8" y="176.7">5</text>
<text x="92.6" y="174.9">4</text>
<text x="92.6" y="176.7">6</text>
<text x="228.1" y="195.1">Title</text>
<text x="235.2" y="196.8">&lt;Title&gt;</text>
<text x="228.1" y="200.4">Size</text>
<text x="229.9" y="202.2">A3</text>
<text x="235.2" y="200.4">Document Number</text>
<text x="235.2" y="202.2">&lt;Doc&gt;</text>
<text x="286.8" y="200.4">Rev</text>
<text x="288.6" y="202.2">&lt;RevCode&gt;</text>
<text x="228.1" y="205.7">Date:</text>
<text x="237.4" y="205.7">Thursday, April 30, 2026</text>
<text x="263.7" y="205.7">Sheet</text>
<text x="272.6" y="205.7">1</text>
<text x="277.9" y="205.7">of</text>
<text x="283.2" y="205.7">9</text>
</g>
<g font-size="1.6" fill="#000080">
<text x="65.8" y="15.7">L1</text>
<text x="69.3" y="15.7">10uH</text>
<text x="58.7" y="22.8">C2</text>
<text x="81.8" y="22.8">C3</text>
<text x="223.3" y="22.1">C1</text>
<text x="58.7" y="24.6">0.1uF</text>
<text x="81.8" y="24.6">1uF</text>
<text x="223.3" y="24.2">0.1uF</text>
<text x="23.5" y="35.9">U1</text>
<text x="27" y="35.6">REF3025</text>
<text x="57.6" y="35.9">L2</text>
<text x="61.2" y="35.9">10uH</text>
<text x="12.8" y="43.8">C6</text>
<text x="12.8" y="45.5">1uF</text>
<text x="43" y="43.1">C4</text>
<text x="43" y="45.5">1uF</text>
<text x="71.5" y="43.1">C5</text>
<text x="71.5" y="44.8">1uF</text>
<text x="154" y="43.8">U2</text>
<text x="157.5" y="43.8">Atmega2560</text>
<text x="104.6" y="75.2">C7</text>
<text x="104.6" y="77.2">0.1uF</text>
<text x="281.6" y="85.7">C8</text>
<text x="281.6" y="87.8">0.1uF</text>
<text x="42" y="105.6">D1</text>
<text x="42" y="107.8">LED</text>
<text x="42" y="116.3">R1</text>
<text x="42" y="118.4">4.7k</text>
<text x="21.9" y="125">R2</text>
<text x="25.8" y="125.2">4.7k</text>
<text x="40.2" y="127">Q1</text>
<text x="40.2" y="129.1">KTN2222AS</text>
<text x="70.4" y="133.9">R4</text>
<text x="81.4" y="133.9">0 (2012)</text>
<text x="182.2" y="133.3">C9</text>
<text x="182.2" y="135.1">0.1uF</text>
<text x="136.4" y="160.6">U3</text>
<text x="21.7" y="169.3">R3</text>
<text x="21.7" y="171.1">4.7k</text>
<text x="29.5" y="170">C10</text>
<text x="29.5" y="171.8">0.1uF</text>
<text x="80.7" y="170.7">J1</text>
<text x="136.4" y="178.3">SX-A32</text>
<text x="21.7" y="181.7">C54</text>
<text x="21.7" y="183.5">18pF</text>
<text x="80.3" y="181">ISP6</text>
<text x="116.6" y="180.3">C58</text>
<text x="116.6" y="182.1">12pF</text>
<text x="125.2" y="180.3">C59</text>
<text x="125.2" y="182.1">12pF</text>
</g>
<g font-size="1.6" fill="#f00">
<text x="89.6" y="17.4">AVCC</text>
<text x="172.1" y="35.2" transform="rotate(90 172.1 35.2)">AVCC</text>
<text x="175.6" y="35.2" transform="rotate(90 175.6 35.2)">AREF</text>
<text x="177.5" y="32" transform="rotate(-90 177.5 32)">ADC0</text>
<text x="179.3" y="32" transform="rotate(-90 179.3 32)">ADC1</text>
<text x="181.1" y="32" transform="rotate(-90 181.1 32)">ADC2</text>
<text x="182.8" y="32" transform="rotate(-90 182.8 32)">ADC3</text>
<text x="191.9" y="31.5" transform="rotate(-90 191.9 31.5)">P20_62</text>
<text x="193.7" y="31.5" transform="rotate(-90 193.7 31.5)">P21_63</text>
<text x="195.4" y="31.5" transform="rotate(-90 195.4 31.5)">P22_64</text>
<text x="197.2" y="31.5" transform="rotate(-90 197.2 31.5)">P23_65</text>
<text x="199" y="31.5" transform="rotate(-90 199 31.5)">P24_66</text>
<text x="200.8" y="31.5" transform="rotate(-90 200.8 31.5)">P25_67</text>
<text x="202.6" y="31.5" transform="rotate(-90 202.6 31.5)">P26_68</text>
<text x="204.3" y="31.5" transform="rotate(-90 204.3 31.5)">P27_69</text>
<text x="211.6" y="32" transform="rotate(-90 211.6 32)">P00_22</text>
<text x="213.1" y="32" transform="rotate(-90 213.1 32)">P01_23</text>
<text x="214.8" y="32" transform="rotate(-90 214.8 32)">P02_24</text>
<text x="85.3" y="37.7">AREF</text>
<text x="239.3" y="56.9">P03_25</text>
<text x="239.3" y="58.7">P04_26</text>
<text x="120.7" y="60.5">TXD0</text>
<text x="121.5" y="64">PWM0</text>
<text x="121.5" y="65.8">PWM1</text>
<text x="239.3" y="60.5">P05_27</text>
<text x="239.3" y="62.2">P06_28</text>
<text x="239.3" y="64">P07_29</text>
<text x="121.5" y="67.6">PWM2</text>
<text x="122.5" y="76.7">RXD2</text>
<text x="253.2" y="76.3">TXD3</text>
<text x="122.5" y="78.2">TXD2</text>
<text x="122.5" y="81.8">PWM3</text>
<text x="122.5" y="83.6">PWM4</text>
<text x="253.2" y="78.2">RXD3</text>
<text x="122.5" y="85.3">PWM5</text>
<text x="146.3" y="90">SCK</text>
<text x="146.3" y="91.8">PDI</text>
<text x="146.3" y="93.6">PDO</text>
<text x="181.8" y="119.1" transform="rotate(90 181.8 119.1)">RST</text>
<text x="175.6" y="125.9" transform="rotate(90 175.6 125.9)">SLED</text>
<text x="16.3" y="127">SLED</text>
<text x="187.4" y="130.5" transform="rotate(-90 187.4 130.5)">XTAL2</text>
<text x="189.2" y="130.3" transform="rotate(-90 189.2 130.3)">XTAL1</text>
<text x="194.4" y="135.8" transform="rotate(90 194.4 135.8)">HCNT1</text>
<text x="205.1" y="135.8" transform="rotate(90 205.1 135.8)">SCL</text>
<text x="206.9" y="135.8" transform="rotate(90 206.9 135.8)">SDA</text>
<text x="208.7" y="135.8" transform="rotate(90 208.7 135.8)">RXD1</text>
<text x="210.4" y="135.7" transform="rotate(90 210.4 135.7)">TXD1</text>
<text x="215.8" y="135.8" transform="rotate(90 215.8 135.8)">HCNT0</text>
<text x="112.9" y="164.1">XTAL1</text>
<text x="68.6" y="173.2">PDO</text>
<text x="112.9" y="173">XTAL2</text>
<text x="22" y="176.4">RST</text>
<text x="68.6" y="175">SCK</text>
<text x="68.6" y="176.7">RST</text>
<text x="98.8" y="175">PDI</text>
</g>
<g font-size="1.6" fill="#004080">
<text x="22.6" y="38.8">IN</text>
<text x="31.6" y="38.8">OUT</text>
<text x="29.5" y="42.5" transform="rotate(-90 29.5 42.5)">GND</text>
<text x="172.5" y="51.3" transform="rotate(-90 172.5 51.3)">AVCC</text>
<text x="174.3" y="51.3" transform="rotate(-90 174.3 51.3)">GND5</text>
<text x="176.1" y="51.2" transform="rotate(-90 176.1 51.2)">AREF</text>
<text x="206.3" y="51.3" transform="rotate(-90 206.3 51.3)">GND4</text>
<text x="208.1" y="51.1" transform="rotate(-90 208.1 51.1)">VCC4</text>
<text x="209.8" y="49.6" transform="rotate(-90 209.8 49.6)">PJ7</text>
<text x="156.6" y="57.3">(OC0B) PG5</text>
<text x="156.6" y="59.1">(RXD0/PCINT8) PE0</text>
<text x="177.8" y="55.7" transform="rotate(-90 177.8 55.7)">PF0 (ADC0)</text>
<text x="179.6" y="55.7" transform="rotate(-90 179.6 55.7)">PF1 (ADC1)</text>
<text x="181.4" y="55.7" transform="rotate(-90 181.4 55.7)">PF2 (ADC2)</text>
<text x="183.2" y="55.7" transform="rotate(-90 183.2 55.7)">PF3 (ADC3)</text>
<text x="185" y="59.5" transform="rotate(-90 185 59.5)">PF4 (ADC4/TCK)</text>
<text x="186.7" y="59.6" transform="rotate(-90 186.7 59.6)">PF5 (ADC5/TMS)</text>
<text x="188.5" y="59.6" transform="rotate(-90 188.5 59.6)">PF6 (ADC6/TDO)</text>
<text x="190.3" y="58.8" transform="rotate(-90 190.3 58.8)">PF7 (ADC7/TDI)</text>
<text x="211.6" y="54.6" transform="rotate(-90 211.6 54.6)">PA0 (AD0)</text>
<text x="213.4" y="54.6" transform="rotate(-90 213.4 54.6)">PA1 (AD1)</text>
<text x="215.2" y="54.6" transform="rotate(-90 215.2 54.6)">PA2 (AD2)</text>
<text x="220.1" y="59.1">PA4 (AD4)</text>
<text x="220.1" y="57.3">PA3 (AD3)</text>
<text x="156.6" y="60.8">(TXD0) PE1</text>
<text x="156.6" y="62.6">(XCK0/AIN0) PE2</text>
<text x="156.6" y="64.4">(OC3A/AIN1) PE3</text>
<text x="192.1" y="63" transform="rotate(-90 192.1 63)">PK0 (ADC8/PCINT16)</text>
<text x="193.8" y="63" transform="rotate(-90 193.8 63)">PK1 (ADC9/PCINT17)</text>
<text x="195.6" y="63.9" transform="rotate(-90 195.6 63.9)">PK2 (ADC10/PCINT18)</text>
<text x="197.4" y="63.9" transform="rotate(-90 197.4 63.9)">PK3 (ADC11/PCINT19)</text>
<text x="199.2" y="63.9" transform="rotate(-90 199.2 63.9)">PK4 (ADC12/PCINT20)</text>
<text x="201" y="63.9" transform="rotate(-90 201 63.9)">PK5 (ADC13/PCINT21)</text>
<text x="202.7" y="63.9" transform="rotate(-90 202.7 63.9)">PK6 (ADC14/PCINT22)</text>
<text x="204.5" y="63.9" transform="rotate(-90 204.5 63.9)">PK7 (ADC15/PCINT23)</text>
<text x="220.1" y="64.4">PA7 (AD7)</text>
<text x="220.1" y="62.6">PA6 (AD6)</text>
<text x="220.1" y="60.8">PA5 (AD5)</text>
<text x="156.6" y="66.2">(OC3B/INT4) PE4</text>
<text x="156.6" y="67.9">(OC3C/INT5) PE5</text>
<text x="156.6" y="69.7">(T3/INT6) PE6</text>
<text x="156.6" y="71.5">(CLKO/ICP3/INT7) PE7</text>
<text x="216.9" y="71.5">PJ4 (PCINT13)</text>
<text x="216.9" y="69.7">PJ5 (PCINT14)</text>
<text x="216.9" y="67.9">PJ6 (PCINT15)</text>
<text x="220" y="66.2">PG2 (ALE)</text>
<text x="156.6" y="73.3">VCC1</text>
<text x="156.6" y="75.1">GND1</text>
<text x="156.6" y="76.8">(RXD2) PH0</text>
<text x="212.3" y="75.1">PJ2 (XCK3/PCINT11)</text>
<text x="212.3" y="76.8">PJ1 (TXD3/PCINT10)</text>
<text x="216.9" y="73.3">PJ3 (PCINT12)</text>
<text x="156.6" y="78.6">(TXD2) PH1</text>
<text x="156.6" y="80.4">(XCK2) PH2</text>
<text x="156.6" y="82.2">(OC4A) PH3</text>
<text x="156.6" y="83.9">(OC4B) PH4</text>
<text x="213.1" y="78.6">PJ0 (RXD3/PCINT9)</text>
<text x="220.3" y="83.9">PC7 (A15)</text>
<text x="223.3" y="80.4">GND3</text>
<text x="223.5" y="82.2">VCC3</text>
<text x="156.6" y="85.7">(OC4C) PH5</text>
<text x="156.6" y="87.5">(OC2B) PH6</text>
<text x="156.6" y="89.3">(SS/PCINT0) PB0</text>
<text x="220.3" y="89.3">PC4 (A12)</text>
<text x="220.3" y="87.5">PC5 (A13)</text>
<text x="220.3" y="85.7">PC6 (A14)</text>
<text x="156.6" y="91.1">(SCK/PCINT1) PB1</text>
<text x="156.6" y="92.8">(MOSI/PCINT2) PB2</text>
<text x="156.6" y="94.6">(MISO/PCINT3) PB3</text>
<text x="220.3" y="92.8">PC2 (A10)</text>
<text x="220.3" y="91.1">PC3 (A11)</text>
<text x="221.1" y="94.6">PC1 (A9)</text>
<text x="156.6" y="96.4">(OC2A/PCINT4) PB4</text>
<text x="156.6" y="98.2">(OC1A/PCINT5) PB5</text>
<text x="156.6" y="100">(OC1B/PCINT6) PB6</text>
<text x="220.2" y="100">PG0 (WR)</text>
<text x="220.7" y="98.2">PG1 (RD)</text>
<text x="221.1" y="96.4">PC0 (A8)</text>
<text x="176.1" y="109" transform="rotate(-90 176.1 109)">(OC0A/OC1C/PCINT7) PB7</text>
<text x="177.8" y="109" transform="rotate(-90 177.8 109)">(T4) PH7</text>
<text x="179.6" y="109" transform="rotate(-90 179.6 109)">(TOSC2) PG3</text>
<text x="181.4" y="109" transform="rotate(-90 181.4 109)">(TOSC1) PG4</text>
<text x="183.2" y="109" transform="rotate(-90 183.2 109)">RESET</text>
<text x="185" y="109" transform="rotate(-90 185 109)">VCC2</text>
<text x="186.7" y="109" transform="rotate(-90 186.7 109)">GND2</text>
<text x="188.5" y="109" transform="rotate(-90 188.5 109)">XTAL2</text>
<text x="190.3" y="109" transform="rotate(-90 190.3 109)">XTAL1</text>
<text x="192.1" y="109" transform="rotate(-90 192.1 109)">(ICP4) PL0</text>
<text x="193.8" y="109" transform="rotate(-90 193.8 109)">(ICP5) PL1</text>
<text x="195.6" y="109" transform="rotate(-90 195.6 109)">(T5) PL2</text>
<text x="197.4" y="109" transform="rotate(-90 197.4 109)">(OC5A) PL3</text>
<text x="199.2" y="109" transform="rotate(-90 199.2 109)">(OC5B) PL4</text>
<text x="201" y="109" transform="rotate(-90 201 109)">(OC5C) PL5</text>
<text x="202.7" y="109" transform="rotate(-90 202.7 109)">PL6</text>
<text x="204.5" y="109" transform="rotate(-90 204.5 109)">PL7</text>
<text x="206.3" y="109" transform="rotate(-90 206.3 109)">(SCL/INT0) PD0</text>
<text x="208.1" y="109" transform="rotate(-90 208.1 109)">(SDA/INT1) PD1</text>
<text x="209.8" y="109" transform="rotate(-90 209.8 109)">(RXD1/INT2) PD2</text>
<text x="211.6" y="109" transform="rotate(-90 211.6 109)">(TXD1/INT3) PD3</text>
<text x="213.4" y="109" transform="rotate(-90 213.4 109)">(ICP1) PD4</text>
<text x="215.2" y="109" transform="rotate(-90 215.2 109)">(XCK1) PD5</text>
<text x="217" y="109" transform="rotate(-90 217 109)">(T1) PD6</text>
<text x="218.7" y="109" transform="rotate(-90 218.7 109)">(T0) PD7</text>
<text x="79.8" y="174.2">MISO</text>
<text x="79.8" y="176">SCK</text>
<text x="79.8" y="177.8">RST</text>
<text x="86.4" y="176">MOSI</text>
<text x="87" y="177.8">GND</text>
<text x="87.2" y="174.2">VCC</text>
</g>
<g font-size="1.3">
<text x="30.8" y="1.3">5</text>
<text x="88.8" y="1.3">4</text>
<text x="146.9" y="1.3">3</text>
<text x="205" y="1.3">2</text>
<text x="263.1" y="1.3">1</text>
<text x=".5" y="28.4">D</text>
<text x="292.6" y="28.4">D</text>
<text x=".5" y="79.5">C</text>
<text x="292.6" y="79.5">C</text>
<text x=".5" y="130.6">B</text>
<text x="292.6" y="130.6">B</text>
<text x=".5" y="181.7">A</text>
<text x="292.6" y="181.7">A</text>
<text x="30.8" y="207.4">5</text>
<text x="88.8" y="207.4">4</text>
<text x="146.9" y="207.4">3</text>
<text x="205" y="207.4">2</text>
<text x="263.1" y="207.4">1</text>
</g>
</svg>
